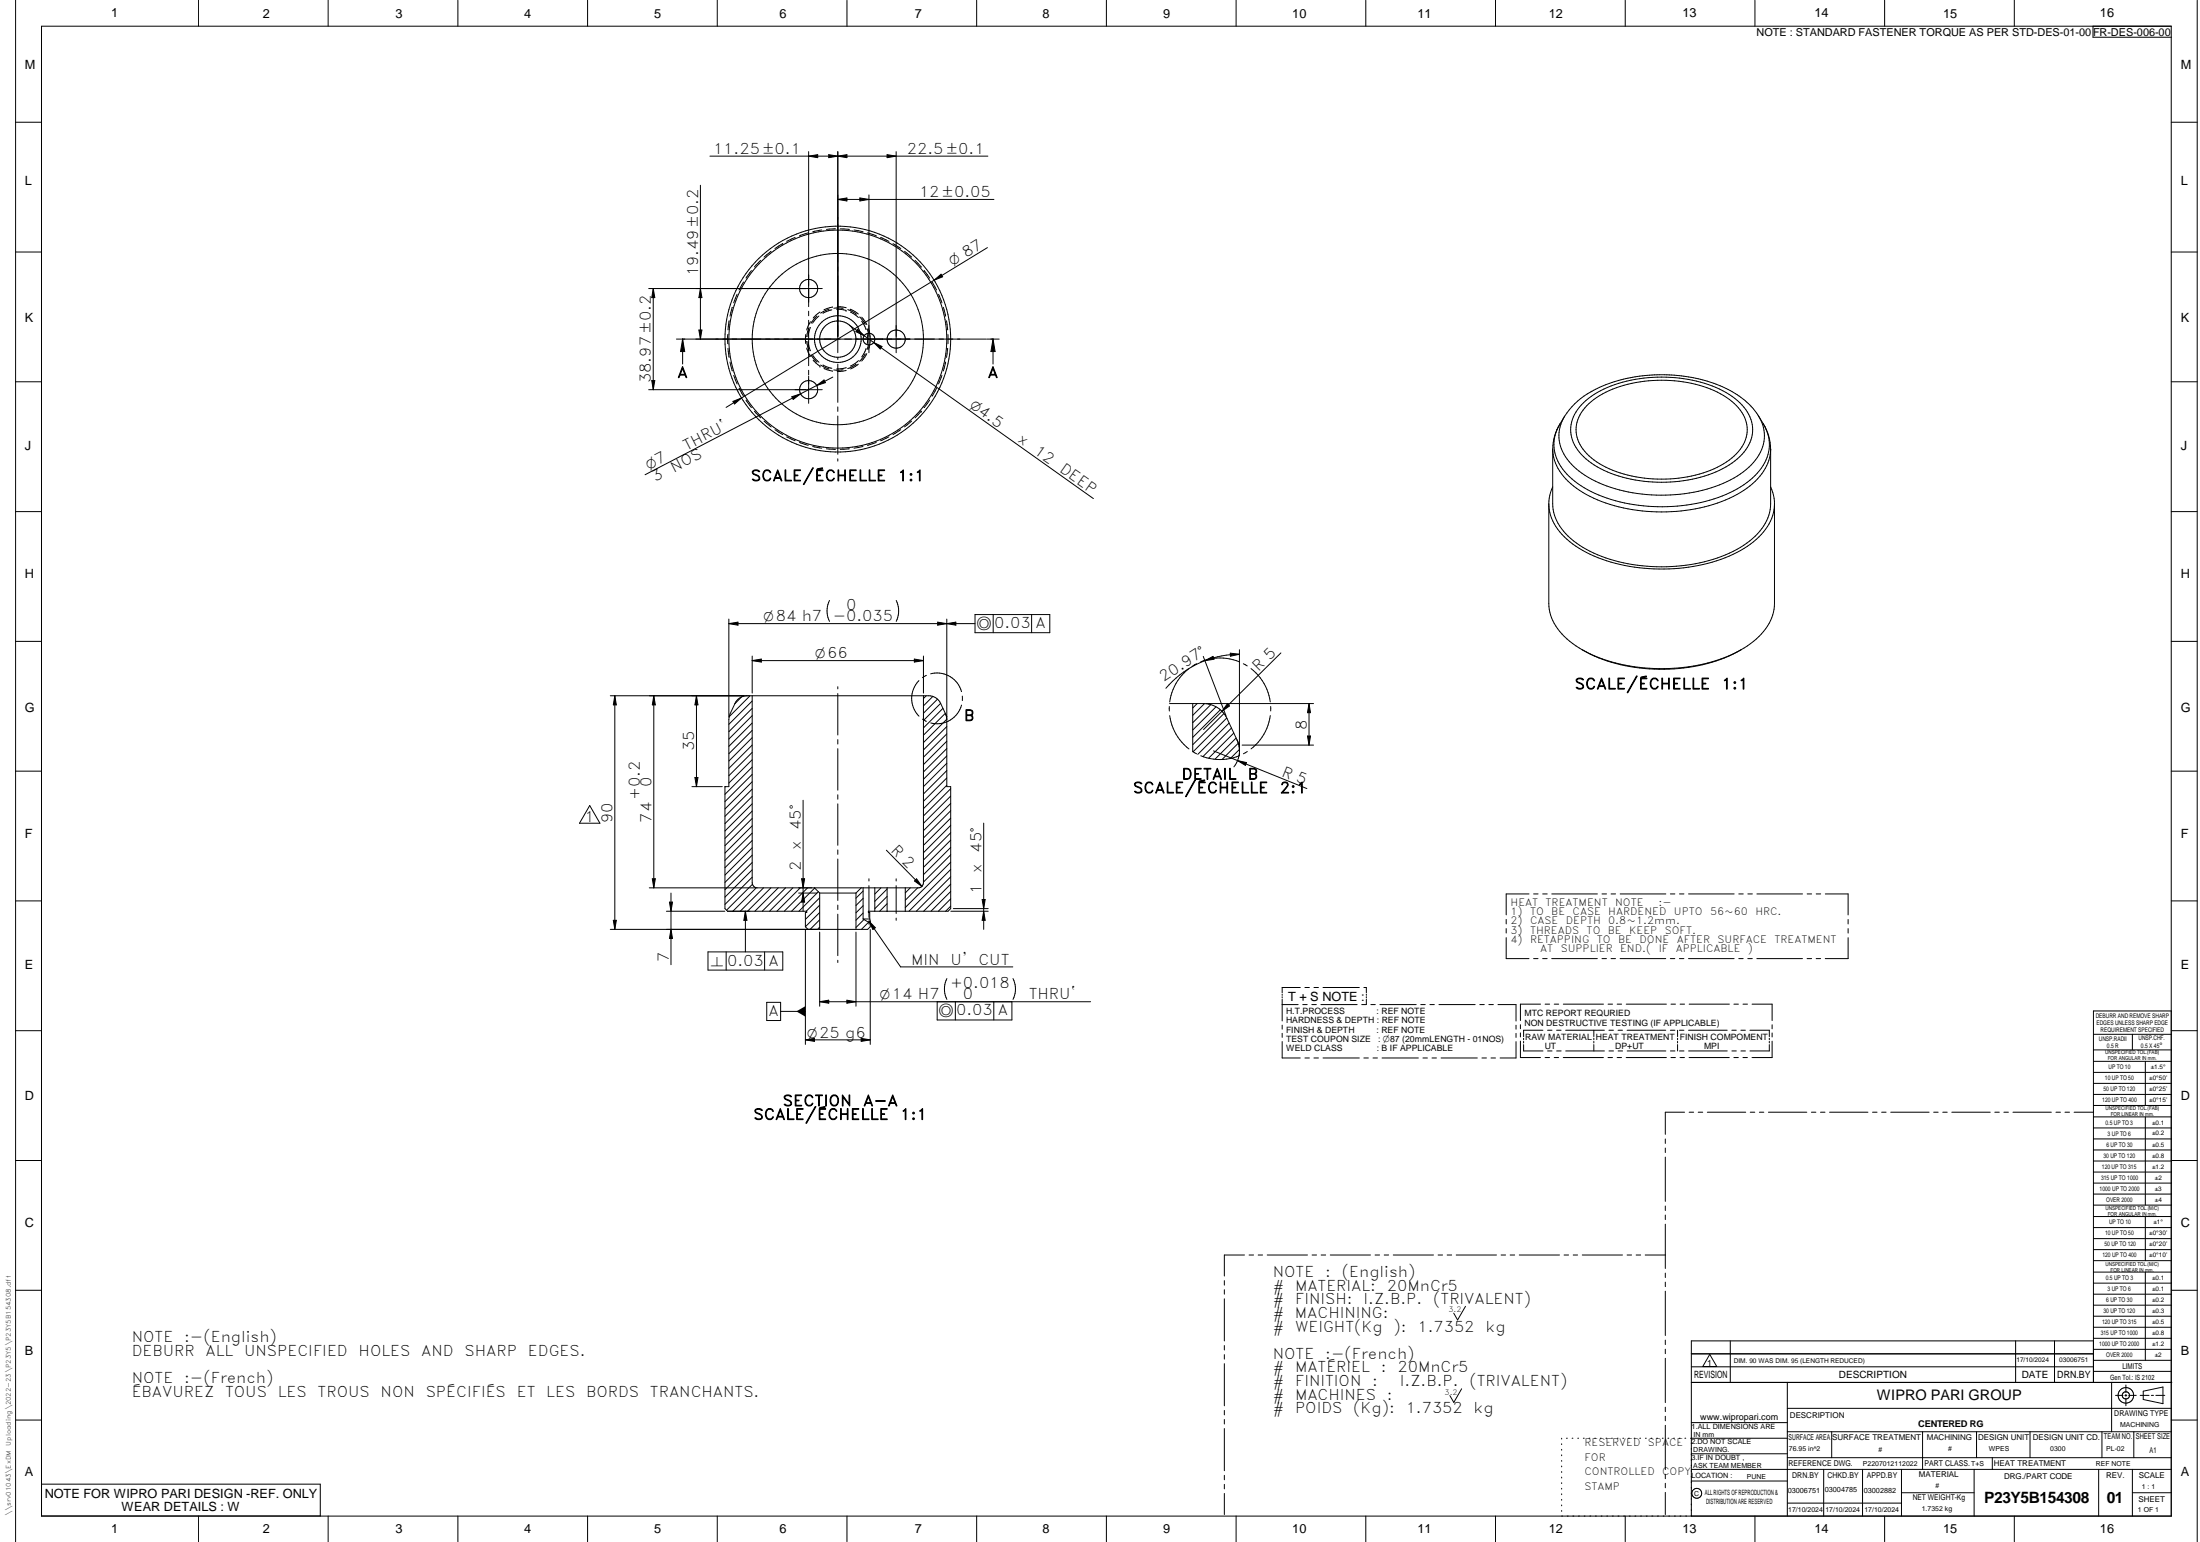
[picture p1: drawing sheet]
<svg xmlns="http://www.w3.org/2000/svg" width="848mm" height="594mm" viewBox="0 0 848 594" stroke-linecap="round" stroke-linejoin="round" font-family="sans-serif">
<g fill="none" stroke="#000" stroke-width=".39">
<path d="M6 .1v593.9M16 10.1h821v574h-821zM76.5 .1v10M126.5 .1v10M176.5 .1v10M226.5 .1v10M276.5 .1v10M326.5 .1v10M376.5 .1v10M426.5 .1v10M476.5 .1v10M526.5 .1v10"/>
<path d="M576.5 .1v10M626.5 .1v10M676.5 .1v10M726.5 .1v10M776.5 .1v10M806.8 10.1v4.3h30.2M847 .1v593.9M6 47.1h10M311.7 58.4v59.7M319.5 59.6l3.5 .6-3.5 .5zM323 58.4v77.5M342 59.6l3.5 .6-3.5 .5z"/>
<path d="M345.5 58.4v77.5M837 47.1h10M270 71.4v59.2M273.7 60.2h107.1M311.7 60.2l3.5-.6v1.1zM323 76.8h60.2M323 60.2l3.5-.6v1.1zM323 76.8l3.5-.5v1.1zM331.5 76.3l3.5 .5-3.5 .6zM335 75.1v60.8M6 97.1h10M297.3 96.8l-2.8 2.3"/>
<path d="M301.7 93.8h.1M301.7 93.8l-3 2M306.5 91.5l-3.2 1.5M311.6 89.7l-3.4 1.1M316.8 88.6l-3.5 .7M322.1 88.2l-3.5 .2M323.9 88.2l3.5 .2M329.2 88.6l3.5 .7M334.4 89.7l3.4 1.1M339.5 91.5l3.2 1.5M344.3 93.9l2.9 1.9M348.7 96.8l2.7 2.3"/>
<path d="M380.6 95.4l-20.5 12.5M837 97.1h10M250.1 111.2h66.9M251.8 111.2v38.9M251.8 111.2l.6 3.5h-1.2zM270 111.2l.6 3.5h-1.2zM282.3 118.4l-.9 3.4M284.1 113.4l-1.3 3.3M286.6 108.6l-1.7 3.1M289.7 104.3l-2.1 2.8M293.2 100.3l-2.4 2.6M311.7 119.9v1.7"/>
<path d="M319.6 119.1l-3.2 1.6M320.7 119.4l-3.5 1.3M321 118.3l-3.4 1M321.4 118.7l3.6 .1M322.5 119.2l3.6 .4M322.7 118.2l3.5 .4M326.1 119.6h.1M326.8 119.3l3.2 1.6M327.9 119.1h.1M327.9 119.1l3 1.9M352.7 100.3l2.5 2.6M356.3 104.3h.1"/>
<path d="M356.3 104.3l2.1 2.8M359.3 108.7l1.7 3.1M360.1 107.9l2.7-2.3 .6 1zM360.1 107.9l-80.2 49.1M361.8 113.4l1.3 3.3M363.7 118.4l.8 3.4M260.8 130.6h4.7M263.1 130.6v9.7M263.1 130.6l.8 4.8h-1.6zM265.8 130.6h114.4M269.4 127.1h1.2l-.6 3.5zM280.5 128.9v3.5"/>
<path d="M280.6 134.2l.5 3.5M281.1 123.6l-.5 3.5M281.4 139.5l.9 3.4M310.6 128.9v3.5M311 134.1l1.4 3.2M311 131.6l.8 3.5M311.5 131.6l.9 3.5M311.7 123.4v1.7M311.7 126.9v14M311.8 126.2l-.8 3.5M312.4 126.2l-.9 3.5M312.4 124l-1.4 3.1"/>
<path d="M312.6 136.7l2.3 2.8M313.3 136.8l2.4 2.8M313.5 138.7l2.6 2.4M314.9 121.8l-2.3 2.8M315.7 121.8l-2.5 2.7M316.1 120.2l-2.6 2.3M323 137.6v.9M327.4 125.3l9.4 6.7M327.9 120.2l3 2.1M330 120.9h.1M330.6 126.8l2.5 2.5-3.2-1.5zM330.9 138.9l-2.9 2.1"/>
<path d="M331.4 122.1l2.1 2.9M332.1 123.7l1.8 3.3M332.2 122.2l2 2.9M333.5 136.3l-2.1 2.9M333.9 134.3l-1.7 3.2M334.1 136.2l-1.9 2.9M334.3 126.7l.5 1.7M334.3 128.8v3.7M334.8 132.9l-.5 1.7M334.8 126.7a12.5 12.5 0 0 1 0 7.9M336.8 132l3.2 1.5-.7 1zM336.8 132l84.7 60.1"/>
<path d="M364.5 139.5l-.9 3.4M364.9 123.6l.4 3.5M365.3 134.2l-.4 3.5M365.4 128.9v3.5M380.4 130.6h4.8M382.8 130.6l.8 4.8h-1.6zM382.8 130.6v9.7M6 147.1h10M250.1 150.1h66.9M251.2 146.6h1.2l-.6 3.5zM282.6 154.6l3.3-1.3-2.7 2.3zM282.9 144.6l1.2 3.3"/>
<path d="M284.9 149.6l1.7 3.1M287.6 154.2l2.1 2.8M290.8 158.4l2.4 2.6M305.2 152.8l3.4-1.1-2.8 2.2zM308.6 151.7l-59.9 31.2M311.7 142.7v1.7M311.7 144.9v10.5M314.8 148.5l2.9-2.1 .5 1zM316.1 141.1h.1M316.3 140.6l3.3 1.6M317.2 140.6l3.5 1.3M317.6 141.9l3.4 1.1"/>
<path d="M321 145.3l-12.4 6.4M323 140.3v14.7M323 156.8v1.7M325 142.5h-3.6M326.2 141.7l-3.7 .4M326.2 142.7l-3.5 .4M328 141h-.1M330 140.4l-3.2 1.6M330 140.4h.1M330.9 140.3l-3 1.8M355.1 158.4l-2.4 2.6M355.1 158.4h.1"/>
<path d="M356.3 157h.1M358.4 154.2l-2.1 2.8M361 149.5l-1.7 3.1M363.1 144.6l-1.3 3.3M610.5 155.1a42.1 42.1 0 0 1 26.6-9.7 49.2 49.2 0 0 1 31.6 8.1 14.5 14.5 0 0 1 6.6 15 21 21 0 0 1-12.5 12.7 55.4 55.4 0 0 1-47.1-1.3 18.4 18.4 0 0 1-10.2-13.4 14.1 14.1 0 0 1 5-11.4zM611.7 156.3a38.9 38.9 0 0 1 25.5-9.7 46.5 46.5 0 0 1 29.4 7.3 14.2 14.2 0 0 1 6.8 13.6 18.1 18.1 0 0 1-10.1 11.8 51.5 51.5 0 0 1-46.7-.6 16.4 16.4 0 0 1-9.1-13.2 13.4 13.4 0 0 1 4.2-9.2zM837 147.1h10M294.6 162.2l2.7 2.3M298.7 165.5l3 1.9M303.3 168.3l3.2 1.5M308.2 170.5l3.4 1.1M313.3 172l3.5 .7"/>
<path d="M318.6 172.9l3.5 .2M323 160.3v14.7M323 176.8v.9M327.4 172.9l-3.5 .2M332.7 172l-3.5 .7M337.8 170.5l-3.4 1.1M342.6 168.3l-3.2 1.5M347.2 165.5l-3 1.9M351.4 162.2l-2.7 2.3M600.2 165.5l-1.2 3.7-.4 3.8M601.4 163.3l-1.2 2.2M603.1 160.4a14.6 14.6 0 0 0 2.7 18.4 44.4 44.4 0 0 0 27.2 11.6 58.3 58.3 0 0 0 38-7.8 18 18 0 0 0 9.1-15.8l-.7-3.3-1.5-3.1a18.6 18.6 0 0 1 4.2 10.4 19.3 19.3 0 0 1-9.8 16 60.5 60.5 0 0 1-38.8 8.1 49.4 49.4 0 0 1-28.5-11.3 15.6 15.6 0 0 1-3.7-20.3z"/>
<path d="M677.9 160.3a33.6 33.6 0 0 0-19.8-13.4 63.6 63.6 0 0 0-27.8-1.7l-2.7 .5a41.7 41.7 0 0 0-21.6 11l-2.8 3.7M679.7 163.3a18.5 18.5 0 0 1 2.8 9.7M682.6 173a20 20 0 0 1-10.4 15.9 63.1 63.1 0 0 1-42.8 7.5 45.5 45.5 0 0 1-25.8-11.9 17.3 17.3 0 0 1-5-11.5M682.6 173h.1M682.6 173v21.1a19.2 19.2 0 0 1-9.2 15.1 59.6 59.6 0 0 1-38.5 8.9 50.3 50.3 0 0 1-30.4-11.5 17.5 17.5 0 0 1-5.9-12.5v-21.1M6 197.1h10M598.6 187.6l-1.2 3.2-.4 3.3M682.6 187.6a16.4 16.4 0 0 1-4.6 19.3 49.8 49.8 0 0 1-28.9 11.9 64.3 64.3 0 0 1-41.6-8.4 21.4 21.4 0 0 1-10.4-15.2l-.1-1.1M684 194.1v38.4a20.5 20.5 0 0 1-10.4 16.3 63.5 63.5 0 0 1-39.8 8.5 53.3 53.3 0 0 1-29.7-11.1 18.7 18.7 0 0 1-7.1-13.7v-38.4M837 197.1h10M281 238.5v37.6M319.8 231.3a9 9 0 0 0 0 8.1"/>
<path d="M345.5 231.3a9.2 9.2 0 0 1 0 8.1M361.5 239.7l3.5 .6-3.5 .6zM365 238.5v37.9M375.9 236.8h28.8v7h-28.8zM382.9 236.8v7M397.7 236.8v7M6 247.1h10M281 240.3l3.5-.6v1.2zM290 252.8v14.2M290 254.5l3.5-.6v1.2zM290 254.5h66M352.5 253.9l3.5 .6-3.5 .6z"/>
<path d="M356 252.8v14.2M358.8 259.6a9.8 9.8 0 0 1 11.8 6.8M365 240.3l3.5-.6v1.2zM375.9 240.3h-94.9M458.3 257.6a19.4 19.4 0 0 0-7.4 12.8M461.3 255.7l-1.5 .9M463.8 252.9l8.9 23M464.5 254.5l3.1-1.6 .4 1.1zM464.5 254.5a37.4 37.4 0 0 0-15.1 10.7M474.3 251.7l3.5 .4-3.5 .7zM477.7 255a19.4 19.4 0 0 0-14.8 0M477.8 250.3v38.1"/>
<path d="M477.8 252.1a37 37 0 0 0-13.3 2.4M479.3 255.7l1.5 .9M482.3 257.6a19.5 19.5 0 0 1 7.4 12.8M493.8 251.5l-29.8 29.6M609.8 250.3a66.1 66.1 0 0 0 46.6 5.8 50.7 50.7 0 0 0 14.9-5.8M837 247.1h10M235.3 268.1h122.8a5 5 0 0 1 4.5 2.9l1.9 4.1M237 268.1v90M237 268.1l.6 3.5h-1.2zM252 268.1v74M252 268.1l.6 3.5h-1.1zM268.5 268.1v35"/>
<path d="M268.5 268.1l.5 3.5h-1.1zM285.9 268.5l-2.6 2.6M287.9 268.1a5 5 0 0 0-4.5 2.9l-2.4 5.4v26.7h-1.5v47l1 1h30.5v.5h-.5v5.5M289.1 268.1l-8 8M290 270.1l-9 9M290 272.9l-9 9M290 275.7l-9 9M290 278.6l-9 8.9M290 268.1v72l.6 1.4 1 .5M323 264.6v.8M323 267.2v16M354.2 262.2a9.7 9.7 0 0 0 .1 13.7"/>
<path d="M355.6 277.1l1.5 .8M356 268.1v72a1.99 1.99 0 0 1-2 2l-62.4-.1M357 268.1l-1 1M357.1 260.2l-1.5 .9M359.6 268.3l-3.6 3.6M361.4 269.3l-5.4 5.5M362.6 271l-6.6 6.6M363.5 272.9l-7.5 7.5M364.4 274.8l-8.4 8.5M364.5 275.1l.1 .3M364.5 275.1l.5 2.1M364.7 275.4v.1"/>
<path d="M364.8 275.6v.1M364.8 275.8l.2 .3M365 277.1l-9 9M365 279.9l-9 9M365 276.9v26.2h1.5v47l-1 1h-30.7v.5h.5v2.5M365 276.5v.1M365 276.7v.1M370.6 271.7a9.7 9.7 0 0 1-11.8 6.8M371 268.2v1.7M450.8 272.2v1.7M450.8 271.1h13.2l2.7 .4M450.9 275.7a19.5 19.5 0 0 0 7.4 12.8"/>
<path d="M459.8 271.1v18.5l1.5 .8M461.5 271.1l-1.7 1.7M464.3 271.1l-4.5 4.5M465 271.1h41.3M466.7 271.5l-6.9 6.9M466.7 271.5a9.9 9.9 0 0 1 6.3 5.3l3.8 8.3M468.8 272.3l-9 9M470.4 273.5l-10.6 10.6M471.8 274.9l-12 12M472.9 276.6l-13 13M473.1 271.1l.9 .9-2.9 2zM473.8 278.6l-12.1 12"/>
<path d="M489.7 275.7a19.5 19.5 0 0 1-7.4 12.8M489.8 272.2v1.7M504.6 271.1l.6 3.5h-1.2zM504.6 271.1v16M6 297.1h10M267.9 299.6h1.1l-.5 3.5zM290 295.5l-10.5 10.5M290 298.3l-10.5 10.5M290 281.4l-9 9M290 284.2l-9 9M290 287l-9 9M290 289.9l-9 9"/>
<path d="M290 292.7l-9 9M323 284.9v1.8M323 288.4v16M365 282.7l-9 9M365 285.6l-9 9M365 288.4l-9 9M365 291.2l-9 9M365 294.1l-9 9M365 296.9l-9 9M365 299.7l-9 9M467.8 289.3l36 14.5M474.7 280.5l-11 11"/>
<path d="M475.6 282.4l-9.7 9.7M476.5 284.3l-8.2 8.2M476.8 285.1l.7 1.6 .3 2.6M476.8 285.1l.3 .6M477.1 293l-1.4 2.4M477.1 293l3.4 .8-.4 1.1zM477.2 285.8l.1 .2M477.3 286.3l-6.2 6.3M477.4 286.1v.2M477.5 286.4l.3 .7M477.7 291.2a19.5 19.5 0 0 1-14.8 0M477.7 290.3l-.6 2.7"/>
<path d="M477.8 288.8l-3.5 3.4M477.8 288.6v2.5M478.8 287.1h27.5M480.8 289.5l-1.5 .9M504 283.6h1.2l-.6 3.5zM837 297.1h10M227.3 310.3l4 6.9h-7.9zM266.7 303.1h11.7M279.6 303.1l-.1 .1M290 301.2l-10.5 10.5M290 304l-10.5 10.5M290 306.8l-10.5 10.5"/>
<path d="M290 309.7l-10.5 10.5M290 312.5l-10.5 10.5M290 315.3l-10.5 10.5M290 318.2l-10.5 10.5M309.6 308.3v42.8M323 306.2v1.7M323 309.7v16M365 302.6l-9 9M366.5 303.9l-10.5 10.5M366.5 306.7l-10.5 10.5M366.5 309.5l-10.5 10.5M366.5 312.4l-10.5 10.5"/>
<path d="M366.5 315.2l-10.5 10.5M366.5 318l-10.5 10.5M379.2 317.1v41M251.5 338.6h1.1l-.6 3.5zM290 321l-10.5 10.5M290 323.8l-10.5 10.5M290 326.6l-10.5 10.5M290 329.5l-10.5 10.5M290 332.3l-10.5 10.5M290 335.1l-10.5 10.5M290 337.9l-10.5 10.5M309 338.6h1.2l-.6 3.5z"/>
<path d="M323 327.4v1.8M323 330.9v16M335 338.6v.8M341.7 327.6l13.7 13.9M345.5 338.6v.8M352.5 339.4l.8-.8 2.1 2.9zM366.5 320.8l-10.5 10.5M366.5 323.7l-10.5 10.5M366.5 326.5l-10.5 10.5M366.5 329.3l-10.5 10.5M366.5 332.2l-17.5 17.5M366.5 337.8l-13.3 13.3"/>
<path d="M366.5 335l-16.1 16.1M6 347.1h10M236.4 354.6h1.2l-.6 3.5zM250.3 342.1h40.6M256.9 351.1h22.5M258.1 347.6h1.1l-.5 3.5zM258.7 344.1v27.6M258.7 358.1l.5 3.5h-1.1zM287.3 351.1v15.6M287.3 351.1l.6 3.5h-1.2zM290.1 340.7l-10 10M291.6 342l-9.1 9.1"/>
<path d="M294.3 342.1l-9 9M297.2 342.1l-9 9M300 342.1l-9 9M302.8 342.1l-9 9M305.6 342.1l-8.9 9M307.8 344.1h7.1M308.5 342.1l-9 9M309.6 344.1l.6 3.5h-1.2zM310.5 358.1v44.3M310.5 357.1l1 1M311.3 342.1l-9 9M314 342.1l2 2"/>
<path d="M314 342.1l-8.9 9M315.5 343.6l-7.5 7.5M316 357.2l-.9 .9M316 354.4l-3.7 3.7M316 348.7l-5.5 5.5M316 351.6l-5.5 5.4M316 345.9l-5.2 5.2M316 359.1v28.6M316 344.1h14M316 344.1v14M323 348.7v1.7M323 352.2v16"/>
<path d="M330 359.1v28.6M330 344.1v14M332 342.1l-2 2M332.7 343.3l-2.7 2.7M332.7 346.1l-2.7 2.8M332.7 351.8l-2.7 2.7M332.7 348.9l-2.7 2.8M332.7 354.1h2.6M332.7 342.1v12M332.7 354.1l2.3 1.3 .5-.3M333.1 354.3l-3.1 3M334.8 355.3l-2.7 2.8"/>
<path d="M335 341.2v12.2M335 355.2v.9M335 354.9l12.2 17.6h43.2M335 354.9l2.4 2.5-.9 .7zM335.3 354.1l.2 1M335.5 355.1v2l-1 1h-99.2M335.5 358.1v44.3M337.2 342.1v9M339.6 342.1l-2.4 2.3M342 342.5l-4.8 4.8M342 345.4l-4.8 4.7M342 348.2l-2.9 2.9"/>
<path d="M342 342.1v8.9M345.5 341.2v10.7M345.5 353.7v.9M349 342.1v9M350.9 342.1l-1.9 1.9M353.7 342.1l-4.7 4.7M366.5 343.5l-7.6 7.6M366.5 349.1l-2 2M366.5 340.6l-10.5 10.5M366.5 346.3l-4.8 4.8M366.5 351.1h14.4M367.5 350.1h13.4"/>
<path d="M378.6 346.6h1.2l-.6 3.5zM379.2 351.1l.6 3.5h-1.2zM580.6 354.2v1.8M580.6 357.7v1.8M589.4 344.4h-8.8v8.1M591.2 344.4h1.7M594.7 344.4h1.7M598.2 344.4h17.6M617.6 344.4h1.7M621.1 344.4h1.7M624.6 344.4h17.6M643.9 344.4h1.7"/>
<path d="M647.4 344.4h1.7M650.9 344.4h17.6M670.3 344.4h1.7M673.8 344.4h1.7M677.3 344.4h17.6M696.6 344.4h1.8M700.1 344.4h1.8M703.6 344.4h8.8v8.1M712.4 354.2v1.8M712.4 357.8v1.7M837 347.1h10M272.9 366.7h28.9v7h-28.9z"/>
<path d="M279.9 366.7v7M294.7 366.7v7M323 370v.8M365 377a9 9 0 0 0 0 8M390.5 377a9 9 0 0 1 0 8M580.6 361.2v8.1h8.8M591.2 369.3h1.7M594.7 369.3h1.7M598.2 369.3h17.6M617.5 369.3h1.8M621 369.3h1.8M624.5 369.3h17.6"/>
<path d="M643.9 369.3h1.7M647.4 369.3h1.7M650.9 369.3h17.6M670.3 369.3h1.7M673.8 369.3h1.7M677.2 369.3h17.6M696.6 369.3h1.8M700.1 369.3h1.7M712.4 361.3v8h-8.8M6 397.1h10M295.6 386.2h5.3v7h-5.3zM300.9 389.7h9.6"/>
<path d="M316 385.9l3.5-.6v1.2zM316 385.9h104.4M326.5 385.3l3.5 .6-3.5 .6zM361.3 386v7h28.8v-7M368.3 386v7M383.1 386v7M494.3 387h6.1M494.3 394.9v1.6M494.3 398.1v1.6M494.3 383v.5M494.3 384v.5M494.3 385v8.3"/>
<path d="M501.2 380.4h-6.9v2.1M502.2 387h1.7M503 380.4h1.7M505.7 387h1.7M506.5 380.4h1.8M509.2 387h14M510 380.4h14M525.8 380.4h.9v2.1M526.7 385v2h-1.8M526.7 383v.5M526.7 384v.5M528.4 387h1.8"/>
<path d="M531.9 387h14M547.7 387h1.7M551.2 387h1.7M554.7 387h14M570.4 387h1.8M573.9 387h1.8M577.4 387h7v6.4M584.4 395v1.5M584.4 398.1v1.6M586.1 394.8v1.5M586.1 397.9v1.6M593.9 386.9h-7.8v6.3"/>
<path d="M594.8 396.9h-7.5v2.5M595.6 386.9h1.8M596.6 396.9h1.7M599.1 386.9h1.8M600.1 396.9h1.7M602.6 386.9h15.5M603.5 396.9h15M614.4 396.9v2.5M614.4 400v.6M619.9 386.9h1.7M620.2 396.9h1.8M623.4 386.9h1.7"/>
<path d="M623.7 396.9h1.8M626.9 386.9h15.5M627.2 396.9h14.9M643.9 396.9h1.7M644.1 386.9h1.8M646.7 396.9v2.5M646.7 400v.6M647.4 396.9h1.7M647.7 386.9h1.7M650.9 396.9h14.9M651.2 386.9h15.4M667.6 396.9h1.7"/>
<path d="M668.4 386.9h1.7M671.1 396.9h1.7M671.9 386.9h1.7M674.6 396.9h7.5v2.5M675.4 386.9h7.7v6.3M682.1 400v.6M683.1 394.8v1.6M683.1 398v1.5M807 398.5h30M822 398.5v6M837 397.1h10M837 389.5h-30v143.1"/>
<path d="M310.5 400.6l3.5-.6v1.2zM310.5 400.6h25M332 400l3.5 .6-3.5 .6zM494.3 401.3v6.3h6.9M503 407.6h1.7M506.5 407.6h1.8M510 407.6h14M525.8 407.6h1.7M529.3 407.6h1.7M532.8 407.6h14M548.5 407.6h1.7M552 407.6h1.7"/>
<path d="M555.5 407.6h14M571.3 407.6h1.7M574.8 407.6h1.7M584.4 401.3v6.3h-6.1M586.1 401.1v6.3h7.8M587.3 402.5v2.4h7.5M587.3 400v.6M587.3 401.2v.6M595.6 407.4h1.7M596.6 404.9h1.7M599.1 407.4h1.7M600.1 404.9h1.7"/>
<path d="M602.6 407.4h15.5M603.6 404.9h14.9M614.4 401.2v.6M614.4 402.4v2.5M619.9 407.4h1.7M620.2 404.9h1.8M623.4 407.4h1.7M623.8 404.9h1.7M626.9 407.4h15.5M627.3 404.9h14.9M643.9 404.9h1.8M644.1 407.4h1.8"/>
<path d="M646.7 401.2v.6M646.7 402.4v2.5M647.4 404.9h1.8M647.6 407.4h1.8M650.9 404.9h14.9M651.1 407.4h15.5M667.6 404.9h1.7M668.4 407.4h1.7M671.1 404.9h1.7M671.9 407.4h1.7M682.1 401.2v.6M682.1 402.4v2.5h-7.5"/>
<path d="M683.1 401.1v6.3h-7.7M807 404.5h30M807 408.9h30M807 413.2h30M807 417.4h30M827 408.9v17M642 438.8v1.7M649.4 428.5h-7.4v8.5M651.2 428.5h1.7M654.6 428.5h1.8M658.2 428.5h14.8M674.7 428.5h1.7"/>
<path d="M678.2 428.5h1.7M681.7 428.5h14.8M698.3 428.5h1.7M701.8 428.5h1.7M705.3 428.5h14.8M721.8 428.5h1.8M725.3 428.5h1.8M728.9 428.5h14.7M745.4 428.5h1.7M748.9 428.5h1.7M752.4 428.5h14.8M769 428.5h1.7"/>
<path d="M772.5 428.5h1.7M776 428.5h14.8M792.5 428.5h1.8M796 428.5h1.8M799.5 428.5h7.4M807 421.6h30M807 425.9h30M807 430.3h30M807 434.6h30M807 438.8h30M827 430.3v34M6 447.1h10"/>
<path d="M642 442.3v1.7M642 445.8v17.1M807 443h30M807 447.3h30M807 451.5h30M807 455.8h30M837 447.1h10M642 464.6v1.8M642 468.1v1.8M642 471.6v17.1M807 460h30M807 464.3h30"/>
<path d="M807 468.7h30M807 472.9h30M807 477.2h30M827 468.7v17M6 497.1h10M472 493.4v1.7M472 496.9v1.7M479.7 483.5h-7.7v8.1M481.5 483.5h1.7M485 483.5h1.7M488.5 483.5h15.5M505.8 483.5h1.7"/>
<path d="M509.3 483.5h1.7M512.8 483.5h15.5M530.1 483.5h1.7M533.6 483.5h1.7M537.1 483.5h15.5M554.4 483.5h1.7M557.9 483.5h1.7M561.4 483.5h15.5M578.7 483.5h1.7M582.1 483.5h1.8M585.7 483.5h15.5M602.9 483.5h1.8"/>
<path d="M606.4 483.5h1.8M609.9 483.5h15.6M627.2 483.5h1.7M630.7 483.5h1.8M634.2 483.5h7.8M642 490.5v1.7M642 494v1.7M642 497.5v17M807 481.4h30M807 485.7h30M807 490.1h30M807 494.3h30"/>
<path d="M807 498.6h30M827 490.1v34M837 497.1h10M472 500.4v16.2M472 518.4v1.7M564.9 503.3l-3 5.2-1.5-2.6M642 516.3v1.7M642 519.8v1.7M667 516.6v16M777 516.6v16M792 516.6v16M807 516.6h-155v67.5"/>
<path d="M807 502.8h30M807 507.1h30M807 511.3h30M807 515.6h30M807 519.9h30M472 521.9v1.7M472 525.4v16.2M563.5 535.1l-3.1 5.2-1.5-2.6M642 523.3v17.1M652 532.6h185.2M652 526.6h155M652 521.6h155"/>
<path d="M659.1 521.8l2.7 4.7h-5.4zM689 532.6v51.5M807 524.1h30M807 528.3h30M814 532.6v19M815.5 537.6h2.9M819.1 537.6h.7M819.5 533.6v2.9M819.5 537.2v.8M819.5 538.7v2.9M820.6 537.6h2.9M825 537.6h3.4"/>
<path d="M826.2 536l7.6-1.6v6.4l-7.6-1.6zM829.3 537.6h.9M831 537.6h3.5M6 547.1h10M472 543.4v1.7M472 546.9v1.7M472 550.4v16.2M602 554.1v.3M602 556.2v.4M602 558.4v.3M603.8 554.1h.4M606 554.1h.3"/>
<path d="M608.2 554.1h.3M610.4 554.1h.3M612.5 554.1h.4M614.7 554.1h.3M616.9 554.1h.3M619.1 554.1h.3M621.2 554.1h.4M623.4 554.1h.3M625.6 554.1h.3M627.8 554.1h.3M629.9 554.1h.4M632.1 554.1h.3"/>
<path d="M634.3 554.1h.3M636.5 554.1h.3M638.6 554.1h.4M640.8 554.1h.3M642 542.1v1.8M642 545.6v1.8M642 549.1v17.1M643 554.1h.3M645.2 554.1h.3M647.3 554.1h.4M649.5 554.1h.3M651.7 554.1h37.3"/>
<path d="M652 548.1h37M689 542.6h148M689 551.6h148M706.1 551.6v10M741.1 551.6v14.5M761.9 551.6v10M782.6 551.6v10M810.3 551.6v10M822.6 551.6v10M837 547.1h10M16 571.8h107.5v12.3h-107.5M472 568.4v1.7"/>
<path d="M472 571.9v1.7M472 575.4v8.1M602 560.5v.4M602 562.7v.3M602 564.8v.3M602 566.9v.4M602 569.1v.3M602 571.2v.4M602 573.4v.3M602 575.5v.4M602 577.7v.3M602 579.8v.3"/>
<path d="M642 568v1.7M642 571.5v1.7M642 575v8.5M652 570.6h37M652 566.1h185M652 560.1h37M689 561.6h148M689 579.1h44M703 566.1v18M718 566.1v18M733 575.1h28M733 566.1v18"/>
<path d="M761 566.1v18M768 561.6v4.5M809 566.1v18M822 575.1h15M822 566.1v18M76.5 584.1v9.9M126.5 584.1v9.9M176.5 584.1v9.9M226.5 584.1v9.9M276.5 584.1v9.9M326.5 584.1v9.9M376.5 584.1v9.9"/>
<path d="M426.5 584.1v9.9M476.5 584.1v9.9M526.5 584.1v9.9M576.5 584.1v9.9M602 582v.3M626.5 584.1v9.9M676.5 584.1v9.9M726.5 584.1v9.9M776.5 584.1v9.9"/>
<circle cx="311.7" cy="111.2" r="3.5"/>
<circle cx="323" cy="130.6" r="7"/>
<circle cx="323" cy="130.6" r="43.5"/>
<circle cx="323" cy="130.6" r="9"/>
<circle cx="323" cy="130.6" r="42"/>
<circle cx="323" cy="130.6" r="33"/>
<circle cx="335" cy="130.6" r="2.25"/>
<circle cx="345.5" cy="130.6" r="3.5"/>
<circle cx="311.7" cy="150.1" r="3.5"/>
<circle cx="819.5" cy="537.6" r="3"/>
<circle cx="819.5" cy="537.6" r="1.39"/>
<circle cx="654.1" cy="575.3" r="1.89"/>
</g>
<g fill="#000">
<path d="M311.7 60.2l3.5-.6v1.1zM319.5 59.6l3.5 .6-3.5 .5zM323 60.2l3.5-.6v1.1zM342 59.6l3.5 .6-3.5 .5zM323 76.8l3.5-.5v1.1zM331.5 76.3l3.5 .5-3.5 .6zM251.8 111.2l.6 3.5h-1.2zM270 111.2l.6 3.5h-1.2zM360.1 107.9l2.7-2.3 .6 1zM263.1 130.6l.8 4.8h-1.6zM269.4 127.1h1.2l-.6 3.5zM330.6 126.8l2.5 2.5-3.2-1.5z"/>
<path d="M336.8 132l3.2 1.5-.7 1zM382.8 130.6l.8 4.8h-1.6zM251.2 146.6h1.2l-.6 3.5zM282.6 154.6l3.3-1.3-2.7 2.3zM305.2 152.8l3.4-1.1-2.8 2.2zM314.8 148.5l2.9-2.1 .5 1zM281 240.3l3.5-.6v1.2zM361.5 239.7l3.5 .6-3.5 .6zM365 240.3l3.5-.6v1.2zM290 254.5l3.5-.6v1.2zM352.5 253.9l3.5 .6-3.5 .6zM464.5 254.5l3.1-1.6 .4 1.1z"/>
<path d="M474.3 251.7l3.5 .4-3.5 .7zM237 268.1l.6 3.5h-1.2zM252 268.1l.6 3.5h-1.1zM268.5 268.1l.5 3.5h-1.1zM473.1 271.1l.9 .9-2.9 2zM504.6 271.1l.6 3.5h-1.2zM267.9 299.6h1.1l-.5 3.5zM477.1 293l3.4 .8-.4 1.1zM504 283.6h1.2l-.6 3.5zM251.5 338.6h1.1l-.6 3.5zM309 338.6h1.2l-.6 3.5zM353.3 338.6l2.1 2.9-2.9-2.1z"/>
<path d="M236.4 354.6h1.2l-.6 3.5zM258.1 347.6h1.1l-.5 3.5zM287.3 351.1l.6 3.5h-1.2zM309.6 344.1l.6 3.5h-1.2zM335 354.9l2.4 2.5-.9 .7zM379.2 351.1l.6 3.5h-1.2zM378.6 346.6h1.2l-.6 3.5zM258.7 358.1l.5 3.5h-1.1zM307 389.7l3.5-2.1v4.1zM316 385.9l3.5-.6v1.2zM326.5 385.3l3.5 .6-3.5 .6zM310.5 400.6l3.5-.5v1.1z"/>
<path d="M332 400.1l3.5 .5-3.5 .6z"/>
</g>
<g font-size="6">
<text x="764.9" y="579">P23Y5B154308</text>
<text x="812.1" y="578.9">01</text>
</g>
<g font-size="5.7">
<text x="274.9" y="59.3">11.25±0.1</text>
<text x="349.6" y="59.3">22.5±0.1</text>
<text x="354.3" y="76">12±0.05</text>
<text x="269.1" y="106.5" transform="rotate(-90 269.1 106.5)">19.49±0.2</text>
<text x="251" y="147.6" transform="rotate(-90 251 147.6)">38.97±0.2</text>
<text x="261.1" y="145.5">A</text>
<text x="380.8" y="145.5">A</text>
<text x="264.6" y="173.7" transform="rotate(-27 264.6 173.7)">THRU`</text>
<text x="391.9" y="170" transform="rotate(35 391.9 170)">x</text>
<text x="398.3" y="174.5" transform="rotate(35 398.3 174.5)">12</text>
<text x="252.5" y="185.8" transform="rotate(-27 252.5 185.8)">3</text>
<text x="259.8" y="182.1" transform="rotate(-27 259.8 182.1)">NOS</text>
<text x="289.4" y="185.3">SCALE/ÉCHELLE</text>
<text x="346" y="185.3">1:1</text>
<text x="408.2" y="181.5" transform="rotate(35 408.2 181.5)">DEEP</text>
<text x="326.2" y="234.8">0</text>
<text x="383.2" y="242">0.03 A</text>
<text x="448.5" y="262.9" transform="rotate(-33 448.5 262.9)">20.97°</text>
<text x="485.2" y="258.8" transform="rotate(-45 485.2 258.8)">R 5</text>
<text x="607" y="265.5">SCALE/ÉCHELLE</text>
<text x="663.6" y="265.5">1:1</text>
<text x="371.6" y="277.7">B</text>
<text x="503.7" y="281.1" transform="rotate(-90 503.7 281.1)">8</text>
<text x="267.6" y="289.5" transform="rotate(-90 267.6 289.5)">35</text>
<text x="493.7" y="298.8" transform="rotate(22 493.7 298.8)">R 5</text>
<text x="251.2" y="303.4" transform="rotate(-90 251.2 303.4)">0</text>
<text x="436.8" y="305.5">SCALE/ÉCHELLE</text>
<text x="455.5" y="300.3">DETAIL</text>
<text x="481" y="300.3">B</text>
<text x="493.3" y="305.5">2:1</text>
<text x="246.6" y="308.3" transform="rotate(-90 246.6 308.3)">+0.2</text>
<text x="225.3" y="316.7">1</text>
<text x="236.1" y="317" transform="rotate(-90 236.1 317)">90</text>
<text x="251.2" y="316.9" transform="rotate(-90 251.2 316.9)">74</text>
<text x="308.7" y="319.7" transform="rotate(-90 308.7 319.7)">45°</text>
<text x="308.7" y="327.5" transform="rotate(-90 308.7 327.5)">x</text>
<text x="343.2" y="327.8" transform="rotate(46 343.2 327.8)">R 2</text>
<text x="378.3" y="328.5" transform="rotate(-90 378.3 328.5)">45°</text>
<text x="308.7" y="335.6" transform="rotate(-90 308.7 335.6)">2</text>
<text x="378.3" y="336.3" transform="rotate(-90 378.3 336.3)">x</text>
<text x="378.3" y="344.4" transform="rotate(-90 378.3 344.4)">1</text>
<text x="257.8" y="370.4" transform="rotate(-90 257.8 370.4)">7</text>
<text x="280.3" y="372">0.03 A</text>
<text x="351.2" y="371.6">MIN</text>
<text x="366.4" y="371.6">U'</text>
<text x="377.2" y="371.6">CUT</text>
<text x="366.2" y="380.5">+0.018</text>
<text x="371.2" y="385">0</text>
<text x="396.6" y="385">THRU`</text>
<text x="296.3" y="391.4">A</text>
<text x="368.6" y="391.2">0.03 A</text>
<text x="290.4" y="431.4">SCALE/ÉCHELLE</text>
<text x="301.7" y="426.1">SECTION</text>
<text x="332.7" y="426.1">A-A</text>
<text x="347" y="431.4">1:1</text>
<text x="490.6" y="492">NOTE</text>
<text x="490.6" y="497.3">#</text>
<text x="499.2" y="497.3">MATERIAL:</text>
<text x="510.8" y="492">:</text>
<text x="517.3" y="492">(English)</text>
<text x="534.7" y="497.3">20MnCr5</text>
<text x="490.6" y="502.5">#</text>
<text x="499.2" y="502.5">FINISH:</text>
<text x="525.6" y="502.5">I.Z.B.P.</text>
<text x="552.5" y="502.5">(TRIVALENT)</text>
<text x="490.6" y="507.8">#</text>
<text x="499.2" y="507.8">MACHINING:</text>
<text x="490.6" y="513">#</text>
<text x="499.2" y="513">WEIGHT(Kg</text>
<text x="537.2" y="513">):</text>
<text x="546.4" y="513">1.7352</text>
<text x="572.6" y="513">kg</text>
<text x="50.8" y="517.2">NOTE</text>
<text x="71" y="517.2">:-(English)</text>
<text x="50.8" y="522.4">DEBURR</text>
<text x="79.2" y="522.4">ALL</text>
<text x="94.1" y="522.4">UNSPECIFIED</text>
<text x="138.3" y="522.4">HOLES</text>
<text x="162.4" y="522.4">AND</text>
<text x="179.1" y="522.4">SHARP</text>
<text x="203.5" y="522.4">EDGES.</text>
<text x="490.6" y="523.5">NOTE</text>
<text x="510.9" y="523.5">:-(French)</text>
<text x="50.8" y="532.9">NOTE</text>
<text x="71" y="532.9">:-(French)</text>
<text x="490.6" y="528.8">#</text>
<text x="499.2" y="528.8">MATÉRIEL</text>
<text x="532.3" y="528.8">:</text>
<text x="538.7" y="528.8">20MnCr5</text>
<text x="50.8" y="538.2">ÉBAVUREZ</text>
<text x="86.8" y="538.2">TOUS</text>
<text x="107.1" y="538.2">LES</text>
<text x="122.4" y="538.2">TROUS</text>
<text x="146.7" y="538.2">NON</text>
<text x="164.1" y="538.2">SPÉCIFIÉS</text>
<text x="199.2" y="538.2">ET</text>
<text x="210.6" y="538.2">LES</text>
<text x="225.9" y="538.2">BORDS</text>
<text x="250.5" y="538.2">TRANCHANTS.</text>
<text x="490.6" y="534">#</text>
<text x="490.6" y="539.3">#</text>
<text x="499.2" y="539.3">MACHINES</text>
<text x="499.2" y="534">FINITION</text>
<text x="529" y="534">:</text>
<text x="534.7" y="539.3">:</text>
<text x="539.6" y="534">I.Z.B.P.</text>
<text x="566.5" y="534">(TRIVALENT)</text>
<text x="490.6" y="544.5">#</text>
<text x="499.2" y="544.5">POIDS</text>
<text x="521.7" y="544.5">(Kg):</text>
<text x="541.9" y="544.5">1.7352</text>
<text x="568.1" y="544.5">kg</text>
</g>
<text font-size="5.6" x="723.5" y="539.3">WIPRO PARI GROUP</text>
<g font-size="5.4">
<text x="367.2" y="102.6" transform="rotate(-31 367.2 102.6)">O 87</text>
<text x="373.6" y="157" transform="rotate(35 373.6 157)">O4.5</text>
<text x="250.1" y="181.1" transform="rotate(-27 250.1 181.1)">O7</text>
<text x="294.4" y="239.4">O84 h7 -0.035</text>
<text x="376.5" y="242">a</text>
<text x="314.2" y="253.6">O66</text>
<text x="274" y="372">n</text>
<text x="339.2" y="385">O14 H7</text>
<text x="361.9" y="391.2">a</text>
<text x="311.1" y="399.8">O25 g6</text>
</g>
<g font-size="4.9">
<text x="42.9" y="6.7">1</text>
<text x="101.4" y="6.8">2</text>
<text x="152.5" y="6.8">3</text>
<text x="202.1" y="6.8">4</text>
<text x="252.1" y="6.8">5</text>
<text x="300.5" y="6.8">6</text>
<text x="352.6" y="6.8">7</text>
<text x="401.9" y="6.8">8</text>
<text x="448.4" y="6.8">9</text>
<text x="498.2" y="6.8">10</text>
<text x="546.4" y="6.8">11</text>
<text x="597" y="6.8">12</text>
<text x="648.5" y="6.6">13</text>
<text x="699.5" y="6.6">14</text>
<text x="749" y="6.8">15</text>
<text x="809.5" y="6.6">16</text>
<text x="9.6" y="26.7">M</text>
<text x="840.6" y="26.7">M</text>
<text x="9.6" y="71.4">L</text>
<text x="840.6" y="71.4">L</text>
<text x="9.6" y="124.2">K</text>
<text x="840.6" y="124.2">K</text>
<text x="9.6" y="173.4">J</text>
<text x="840.6" y="173.4">J</text>
<text x="9.6" y="222.7">H</text>
<text x="840.6" y="222.7">H</text>
<text x="9.6" y="274.3">G</text>
<text x="840.6" y="274.3">G</text>
<text x="9.6" y="322.7">F</text>
<text x="840.6" y="322.7">F</text>
<text x="9.6" y="373.4">E</text>
<text x="840.6" y="373.4">E</text>
<text x="496.5" y="385.6">T + S NOTE :</text>
<text x="9.6" y="423.8">D</text>
<text x="840.6" y="423.8">D</text>
<text x="9.6" y="472.9">C</text>
<text x="840.6" y="472.9">C</text>
<text x="9.6" y="522.1">B</text>
<text x="840.6" y="522.1">B</text>
<text x="9.6" y="568.7">A</text>
<text x="840.6" y="568.7">A</text>
<text x="17.2" y="577">NOTE FOR WIPRO PARI DESIGN -REF. ONLY</text>
<text x="46.9" y="582.3">WEAR DETAILS : W</text>
<text x="42.9" y="590.7">1</text>
<text x="101.4" y="590.8">2</text>
<text x="152.5" y="590.8">3</text>
<text x="202.1" y="590.8">4</text>
<text x="252.1" y="590.8">5</text>
<text x="300.5" y="590.8">6</text>
<text x="352.6" y="590.8">7</text>
<text x="401.9" y="590.8">8</text>
<text x="448.4" y="590.8">9</text>
<text x="498.2" y="590.8">10</text>
<text x="546.4" y="590.8">11</text>
<text x="597" y="590.8">12</text>
<text x="648.5" y="590.6">13</text>
<text x="699.5" y="590.6">14</text>
<text x="749" y="590.8">15</text>
<text x="809.5" y="590.6">16</text>
</g>
<text font-size="4.2" x="677.1" y="13.9">NOTE : STANDARD FASTENER TORQUE AS PER STD-DES-01-00FR-DES-006-00</text>
<g font-size="3.9">
<text x="582.3" y="348.9">HEAT</text>
<text x="582.3" y="352.5">1)</text>
<text x="589.8" y="352.5">TO</text>
<text x="595.8" y="348.9">TREATMENT</text>
<text x="598" y="352.5">BE</text>
<text x="606.2" y="352.5">CASE</text>
<text x="620" y="352.5">HARDENED</text>
<text x="622.6" y="348.9">NOTE</text>
<text x="639.3" y="348.9">:-</text>
<text x="645.3" y="352.5">UPTO</text>
<text x="659.2" y="352.5">56~60</text>
<text x="676.7" y="352.5">HRC.</text>
<text x="582.3" y="356.1">2)</text>
<text x="582.3" y="359.7">3)</text>
<text x="589.8" y="356.1">CASE</text>
<text x="589.8" y="359.7">THREADS</text>
<text x="603.6" y="356.1">DEPTH</text>
<text x="611.6" y="359.7">TO</text>
<text x="619.8" y="359.7">BE</text>
<text x="620" y="356.1">0.8~1.2mm.</text>
<text x="628.1" y="359.7">KEEP</text>
<text x="641.7" y="359.7">SOFT.</text>
<text x="582.3" y="363.3">4)</text>
<text x="589.8" y="363.3">RETAPPING</text>
<text x="615.6" y="363.3">TO</text>
<text x="623.8" y="363.3">BE</text>
<text x="632" y="363.3">DONE</text>
<text x="646.4" y="363.3">AFTER</text>
<text x="662.1" y="363.3">SURFACE</text>
<text x="684.1" y="363.3">TREATMENT</text>
<text x="593.7" y="366.9">AT</text>
<text x="601.6" y="366.9">SUPPLIER</text>
<text x="624.6" y="366.9">END.(</text>
<text x="639.4" y="366.9">IF</text>
<text x="646" y="366.9">APPLICABLE</text>
<text x="673.8" y="366.9">)</text>
<text x="610.8" y="557.1">RESERVED</text>
<text x="635.3" y="557.1">SPACE</text>
<text x="610.8" y="562.7">FOR</text>
<text x="610.8" y="568.3">CONTROLLED</text>
<text x="640.7" y="568.3">COPY</text>
<text x="610.8" y="573.9">STAMP</text>
</g>
<g font-size="3.8">
<text x="653.1" y="530.9">REVISION</text>
<text x="708.9" y="530.9">DESCRIPTION</text>
<text x="779.4" y="530.9">DATE</text>
<text x="793.1" y="530.9">DRN.BY</text>
</g>
<text font-size="3.6" x="739.5" y="549.9">CENTERED RG</text>
<text font-size="3.5" x="655.4" y="547.1">www.wipropari.com</text>
<g font-size="3.4">
<text x="495.7" y="390.6">H.T.PROCESS</text>
<text x="495.7" y="394.2">HARDNESS &amp; DEPTH : REF NOTE</text>
<text x="530.7" y="390.6">: REF NOTE</text>
<text x="587.7" y="391.6">MTC REPORT REQURIED</text>
<text x="587.7" y="395.2">NON DESTRUCTIVE TESTING (IF APPLICABLE)</text>
<text x="495.7" y="397.8">FINISH &amp; DEPTH</text>
<text x="495.7" y="401.4">TEST COUPON SIZE</text>
<text x="530.6" y="397.8">: REF NOTE</text>
<text x="531.3" y="401.4">: O87 (20mmLENGTH - 01NOS)</text>
<text x="587.9" y="400.5">RAW MATERIAL HEAT TREATMENT FINISH COMPOMENT</text>
<text x="495.7" y="405">WELD CLASS</text>
<text x="530.7" y="405">: B IF APPLICABLE</text>
<text x="595.5" y="404.2">UT</text>
<text x="622.7" y="404.2">DP+UT</text>
<text x="656.9" y="404.2">MPI</text>
<text x="658.2" y="526.1">1</text>
</g>
<g font-size="3.1">
<text x="818.2" y="527.3">LIMITS</text>
<text x="815" y="545.5">DRAWING TYPE</text>
<text x="690" y="546.1">DESCRIPTION</text>
<text x="689.5" y="554.7">SURFACE AREA</text>
<text x="706.3" y="554.7">SURFACE TREATMENT</text>
<text x="742.7" y="554.7">MACHINING</text>
<text x="762.5" y="554.7">DESIGN UNIT</text>
<text x="783.6" y="554.7">DESIGN UNIT CD.</text>
<text x="811" y="554.5">TEAM NO.</text>
<text x="823.3" y="554.5">SHEET SIZE</text>
<text x="828.6" y="559.9">A1</text>
<text x="689.4" y="564.9">REFERENCE DWG.</text>
<text x="690.9" y="569.3">DRN.BY</text>
<text x="704.4" y="569.3">CHKD.BY</text>
<text x="719.6" y="569.3">APPD.BY</text>
<text x="739.7" y="569.2">MATERIAL</text>
<text x="741.9" y="564.8">PART CLASS.</text>
<text x="768.6" y="564.8">HEAT TREATMENT</text>
<text x="772.5" y="569.7">DRG./PART CODE</text>
<text x="811.9" y="569.4">REV.</text>
<text x="824.4" y="569.4">SCALE</text>
<text x="737.3" y="578.1">NET WEIGHT-Kg</text>
<text x="824.4" y="578.5">SHEET</text>
</g>
<text font-size="3" x="832.5" y="403.9">°</text>
<g font-size="2.8">
<text x="558.3" y="505.5">3.2</text>
<text x="813.5" y="531.5">Gen Tol.: IS 2102</text>
<text x="556.9" y="537.3">3.2</text>
<text x="652.1" y="550.5">1.ALL DIMENSIONS ARE</text>
<text x="652" y="556.5">2.DO NOT SCALE</text>
<text x="652" y="562.5">3.IF IN DOUBT ,</text>
<text x="652" y="569.3">LOCATION :</text>
<text x="657.2" y="575.8">ALL RIGHTS OF REPRODUCTION &amp;</text>
<text x="689.1" y="575">03006751</text>
<text x="703.4" y="575">03004785</text>
<text x="718.5" y="575">03002882</text>
<text x="657.7" y="579.2">DISTRIBUTION ARE RESERVED</text>
</g>
<g font-size="2.7">
<text x="817.3" y="549.9">MACHINING</text>
<text x="652.9" y="553.5">IN mm</text>
<text x="652.8" y="559.5">DRAWING.</text>
<text x="689.6" y="559.2">76.95 in^2</text>
<text x="724.1" y="559.3">#</text>
<text x="751" y="559.1">#</text>
<text x="766.6" y="559">WPES</text>
<text x="790.4" y="558.9">0300</text>
<text x="811.9" y="558.8">PL-02</text>
<text x="652.8" y="565.6">ASK TEAM MEMBER</text>
<text x="673.4" y="569.7">PUNE</text>
<text x="718.1" y="565">P2207012112022</text>
<text x="759.9" y="564.9">T+S</text>
<text x="808" y="564.9">REF NOTE</text>
<text x="746.2" y="573.3">#</text>
<text x="825.6" y="573.5">1 : 1</text>
<text x="653.1" y="576.3">C</text>
<text x="689.4" y="582.5">17/10/2024</text>
<text x="703.7" y="582.5">17/10/2024</text>
<text x="718.7" y="582.7">17/10/2024</text>
<text x="740.8" y="582.2">1.7352 kg</text>
<text x="824.2" y="582.4">1 OF 1</text>
</g>
<g font-size="2.5">
<text x="812.2" y="403.7">0.5 R</text>
<text x="825.3" y="403.9">0.5 X 45</text>
<text x="812.4" y="497.2">3 UP TO 6</text>
<text x="811.9" y="501.5">6 UP TO 30</text>
<text x="810.8" y="505.8">30 UP TO 120</text>
<text x="668.4" y="525">DIM. 90 WAS DIM. 95 (LENGTH REDUCED)</text>
<text x="777.3" y="524.8">17/10/2024</text>
<text x="793.8" y="524.8">03006751</text>
</g>
<g font-size="2.4">
<text x="807.9" y="392.1">DEBURR AND REMOVE SHARP</text>
<text x="808.2" y="394.8">EDGES UNLESS SHARP EDGE</text>
<text x="809.1" y="401">UNSP.RADII</text>
<text x="809.8" y="397.6">REQUIREMENT SPECIFIED</text>
<text x="824.4" y="400.7">UNSP.CHF.</text>
<text x="812.8" y="411.8">UP TO 10</text>
<text x="829.1" y="411.9">±1.5°</text>
<text x="811.4" y="416.1">10 UP TO 50</text>
<text x="828.5" y="416.1">±0°50'</text>
<text x="810.4" y="424.6">120 UP TO 400</text>
<text x="810.9" y="420.3">50 UP TO 120</text>
<text x="828.5" y="424.6">±0°15'</text>
<text x="828.5" y="420.4">±0°25'</text>
<text x="811.7" y="433.2">0.5 UP TO 3</text>
<text x="812.5" y="437.5">3 UP TO 6</text>
<text x="829.6" y="437.5">±0.2</text>
<text x="829.6" y="433.2">±0.1</text>
<text x="812" y="441.7">6 UP TO 30</text>
<text x="829.6" y="441.8">±0.5</text>
<text x="810.9" y="446">30 UP TO 120</text>
<text x="829.6" y="446">±0.8</text>
<text x="809.9" y="454.5">315 UP TO 1000</text>
<text x="810.3" y="450.3">120 UP TO 315</text>
<text x="829.6" y="450.3">±1.2</text>
<text x="830.7" y="454.5">±2</text>
<text x="809.4" y="458.7">1000 UP TO 2000</text>
<text x="830.6" y="458.7">±3</text>
<text x="811.9" y="463">OVER 2000</text>
<text x="830.7" y="463.1">±4</text>
<text x="813" y="471.7">UP TO 10</text>
<text x="830.1" y="471.7">±1°</text>
<text x="811.5" y="475.9">10 UP TO 50</text>
<text x="828.5" y="475.9">±0°30'</text>
<text x="810.5" y="484.4">120 UP TO 400</text>
<text x="811.2" y="480.1">50 UP TO 120</text>
<text x="828.5" y="484.4">±0°10'</text>
<text x="828.5" y="480.2">±0°20'</text>
<text x="811.8" y="493">0.5 UP TO 3</text>
<text x="829.6" y="493.1">±0.1</text>
<text x="829.6" y="497.3">±0.1</text>
<text x="829.6" y="501.5">±0.2</text>
<text x="829.6" y="505.8">±0.3</text>
<text x="809.8" y="514.3">315 UP TO 1000</text>
<text x="810.3" y="510.1">120 UP TO 315</text>
<text x="829.6" y="510.1">±0.5</text>
<text x="829.6" y="514.3">±0.8</text>
<text x="809.2" y="518.6">1000 UP TO 2000</text>
<text x="829.6" y="518.6">±1.2</text>
<text x="811.9" y="522.8">OVER 2000</text>
<text x="830.6" y="522.8">±2</text>
<text x="4.2" y="557" transform="rotate(-90 4.2 557)">Uploading\2022-23\P23Y5\P23Y5B154308.dft</text>
<text x="4.2" y="584.1" transform="rotate(-90 4.2 584.1)">\\srv01043\ExDM</text>
</g>
<g font-size="2.1">
<text x="811.6" y="406.2">UNSPECIFIED TOL.(FAB)</text>
<text x="812.5" y="408.6">FOR ANGULAR IN mm.</text>
<text x="811.6" y="427.8">UNSPECIFIED TOL.(FAB)</text>
<text x="813.7" y="430.1">FOR LINEAR IN mm.</text>
<text x="811.7" y="466.2">UNSPECIFIED TOL.(M/C)</text>
<text x="812.5" y="468.5">FOR ANGULAR IN mm.</text>
<text x="811.7" y="487.6">UNSPECIFIED TOL.(M/C)</text>
<text x="813.6" y="489.9">FOR LINEAR IN mm.</text>
</g>
</svg>
